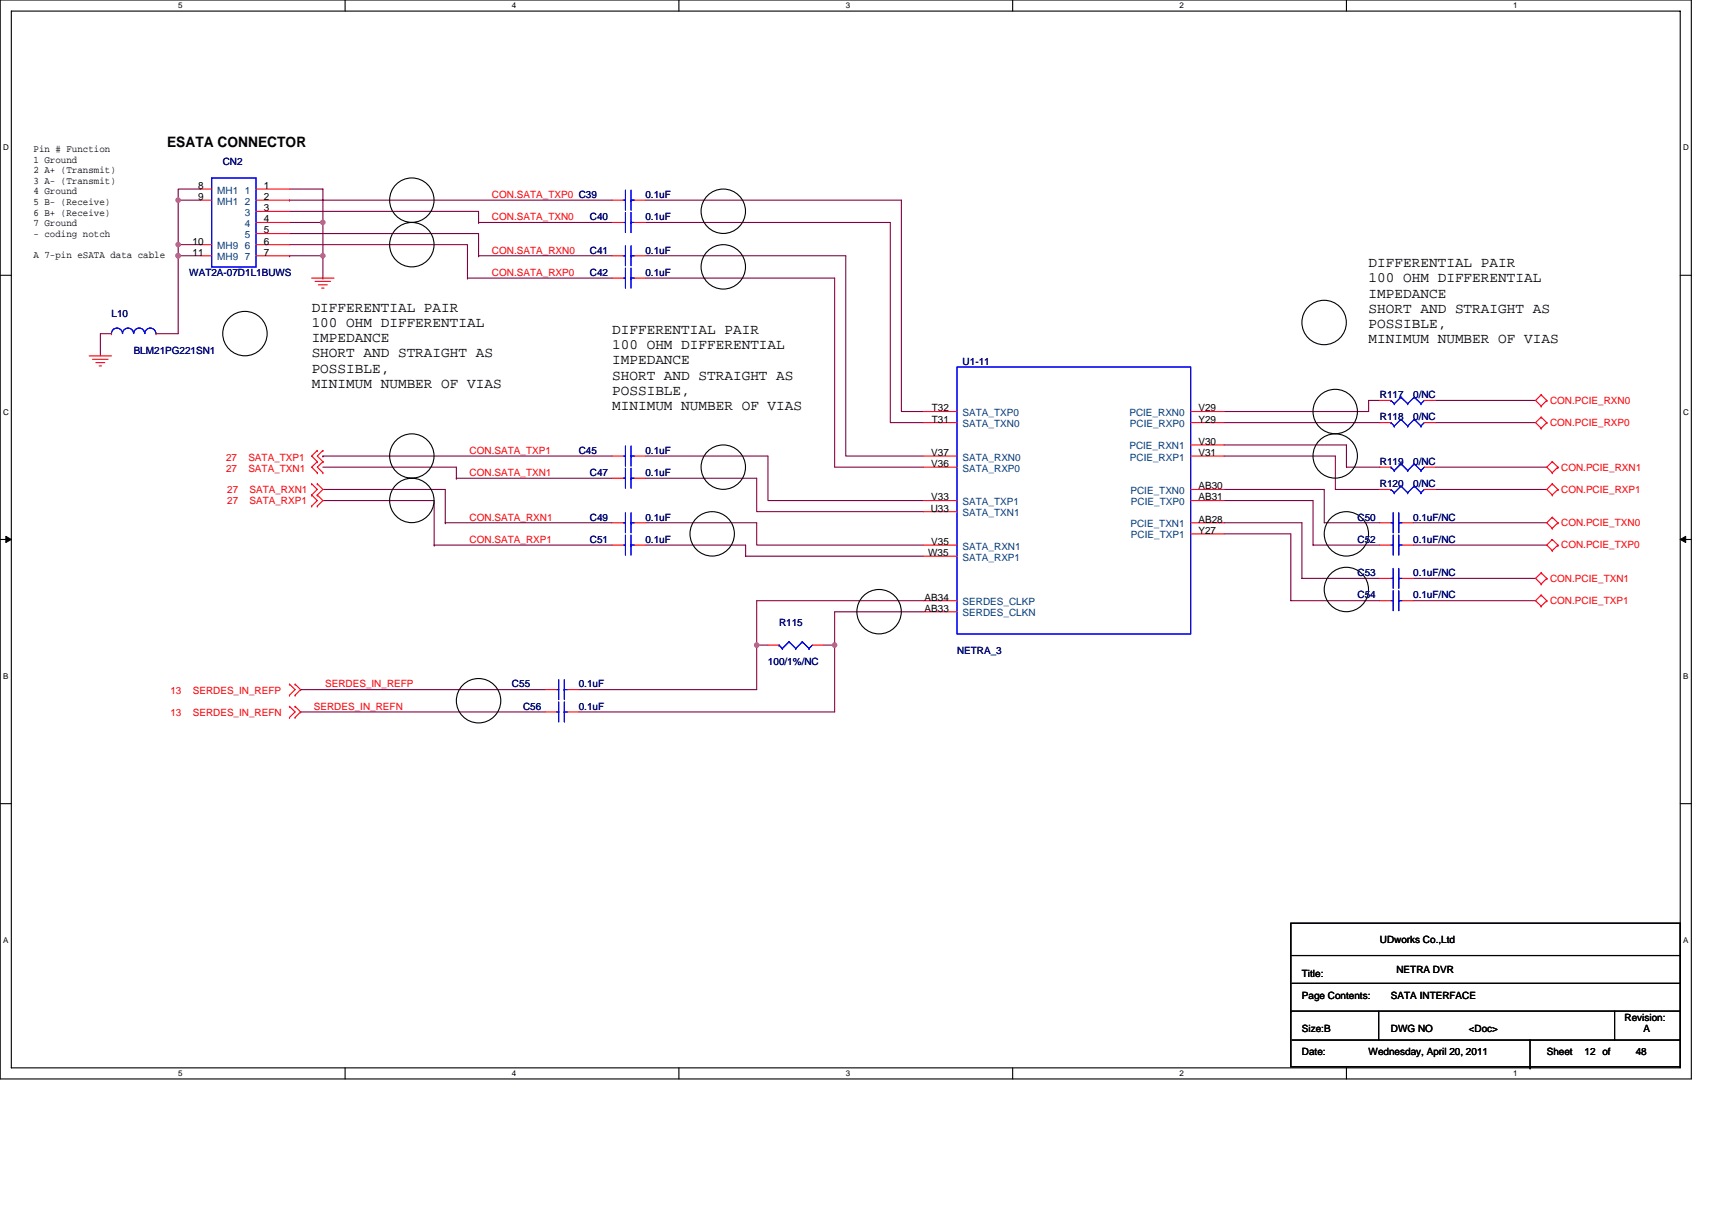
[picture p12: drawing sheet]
<svg xmlns="http://www.w3.org/2000/svg" width="297mm" height="210mm" viewBox="0 0 297 210" stroke-linecap="round" stroke-linejoin="round" font-family="sans-serif">
<path d="M0 0h293.5v187.2h-293.5zM2 1.9h289.5v183.4h-289.5z" fill="none" stroke="#000" stroke-width=".19"/>
<g fill="#fff">
<path d="M30.9 .2h.8v1.6h-.8z"/>
<path d="M30.9 185.5h.8v1.6h-.8z"/>
</g>
<path d="M59.9 0v1.9M59.9 185.3v1.9" fill="none" stroke="#000" stroke-width=".19"/>
<g fill="#fff">
<path d="M88.8 .2h.8v1.6h-.8z"/>
<path d="M88.8 185.5h.8v1.6h-.8z"/>
</g>
<path d="M117.8 0v1.9M117.8 185.3v1.9" fill="none" stroke="#000" stroke-width=".19"/>
<g fill="#fff">
<path d="M146.7 .2h.8v1.6h-.8z"/>
<path d="M146.7 185.5h.8v1.6h-.8z"/>
</g>
<path d="M175.7 0v1.9M175.7 185.3v1.9" fill="none" stroke="#000" stroke-width=".19"/>
<g fill="#fff">
<path d="M204.7 .2h.7v1.6h-.7z"/>
<path d="M204.7 185.5h.7v1.6h-.7z"/>
</g>
<path d="M233.6 0v1.9M233.6 185.3v1.9" fill="none" stroke="#000" stroke-width=".19"/>
<g fill="#fff">
<path d="M262.6 .2h.7v1.6h-.7z"/>
<path d="M262.6 185.5h.7v1.6h-.7z"/>
<path d="M.5 24.8h1v1.6h-1z"/>
<path d="M292 24.8h1v1.6h-1z"/>
<path d="M.5 70.7h1v1.5h-1z"/>
<path d="M292 70.7h1v1.5h-1z"/>
</g>
<path d="M0 47.8h2M291.5 47.8h2" fill="none" stroke="#000" stroke-width=".19"/>
<g fill="#fff">
<path d="M.5 116.5h.9v1.6h-.9z"/>
<path d="M292 116.5h.9v1.6h-.9z"/>
</g>
<path d="M0 93.6h2M291.5 93.6h2" fill="none" stroke="#000" stroke-width=".19"/>
<path d="M1 93.1l1 .5-1 .5zM291.5 93.6l1-.5v1z" fill="#000" stroke="#000" stroke-width=".17"/>
<g fill="#fff">
<path d="M.5 162.4h.9v1.5h-.9z"/>
<path d="M292 162.4h.9v1.5h-.9z"/>
</g>
<g fill="none" stroke="#000" stroke-width=".19">
<path d="M0 139.5h2M291.5 139.5h2M224 160.2h67.5v24.9h-67.5zM224 165.8h67.5M224 175.5h.1M224 175.5h67.5M224.2 170.6h67.3M239.2 175.5v5M280.1 175.5v5M224.2 180.5h67.3M265.5 185.3h.1M265.5 180.5v4.8"/>
<circle cx="71.5" cy="34.7" r="3.9"/>
<circle cx="125.5" cy="36.7" r="3.9"/>
<circle cx="42.5" cy="57.9" r="3.9"/>
<circle cx="71.5" cy="42.5" r="3.9"/>
<circle cx="125.5" cy="46.3" r="3.9"/>
<circle cx="229.7" cy="56" r="3.9"/>
<circle cx="71.5" cy="79.1" r="3.8"/>
<circle cx="231.7" cy="71.4" r="3.9"/>
<circle cx="231.7" cy="79.1" r="3.8"/>
<circle cx="71.5" cy="86.8" r="3.9"/>
<circle cx="123.6" cy="92.6" r="3.9"/>
<circle cx="125.5" cy="81.1" r="3.9"/>
<circle cx="233.6" cy="92.6" r="3.8"/>
<circle cx="152.5" cy="106.1" r="3.9"/>
<circle cx="233.6" cy="102.3" r="3.8"/>
<circle cx="83" cy="121.6" r="3.9"/>
</g>
<g fill="none" stroke="#800040" stroke-width=".19">
<path d="M30.9 34.7h.1M34.8 32.8h-3.9v1.9M34.8 34.7h-3.9v7.8M50.2 36.7h32.8v1.9M50.2 38.6h5.8M50.2 32.8h5.8v5.8M50.2 34.7h.1M50.2 34.7h56M56 38.6h.1M56 38.6v9.7M83 38.6h.1M83 38.6h23.2"/>
<path d="M112 38.6h42.5v34.7h5.7M112 34.7h44.4v36.7h3.8M19.3 57.9h-1.9v3.9M30.9 42.5h.1M30.9 44.4h.1M30.9 44.4h3.9M30.9 44.4v13.5h-3.8M34.8 42.5h-3.9v1.9M50.2 42.5h30.9v5.8M50.2 44.4h.1M50.2 40.5h32.8v3.9M50.2 44.4h5.8"/>
<path d="M56 48.3h.1M81.1 48.3h.1M81.1 48.3h25.1M83 44.4h.1M83 44.4h23.2M112 48.3h32.8v32.8h15.4M112 44.4h34.7v34.7h13.5M56 79.1h.1M56 79.1h50.2M112 79.1h21.2v7.8h27M212.4 73.3h27M212.4 77.2h21.2v3.9h5.8"/>
<path d="M212.4 79.1h19.3v5.8h7.7M239.4 69.5h-1.9v1.9h-25.1M249.1 69.5h17.3M249.1 73.3h17.3M56 84.9h21.3v5.8M56 86.9h19.3v7.7M56 81.1h23.2v1.9M75.3 94.6h.1M75.3 94.6h30.9M77.3 90.7h.1M77.3 90.7h28.9M79.2 83h.1"/>
<path d="M79.2 83h27M112 83h19.3v5.8h28.9M112 94.6h17.4v1.9h30.8M112 90.7h19.3v3.9h28.9M212.4 84.9h17.4v5.8h9.6M212.4 86.9h15.4v7.7h11.6M212.4 90.7h13.5v9.7h13.5M212.4 92.6h11.6v11.6h15.4M245.2 90.7h23.2M245.2 94.6h23.2M249.1 81.1h19.3M249.1 84.9h19.3"/>
<path d="M52.2 119.7h.1M52.2 119.7h42.4M131.3 112h1.9M131.3 112v7.7h-30.9M131.3 112h.1M142.9 112h1.9M144.8 112h.1M144.8 112v11.5h-44.4M160.2 104.2h-28.9v7.8M160.2 106.2h-15.4v5.8M245.2 100.4h21.2M245.2 104.2h21.2"/>
<path d="M52.2 123.5h.1M52.2 123.5h42.4"/>
</g>
<g fill="#f0f" stroke="#f0f" stroke-width=".19">
<circle cx="56" cy="44.4" r=".38"/>
<circle cx="56" cy="38.6" r=".38"/>
<circle cx="144.8" cy="111.9" r=".38"/>
<circle cx="131.3" cy="111.9" r=".38"/>
<circle cx="30.9" cy="34.7" r=".38"/>
<circle cx="30.9" cy="42.4" r=".38"/>
<circle cx="30.9" cy="44.4" r=".38"/>
</g>
<g fill="none" stroke="#f00" stroke-width=".19">
<path d="M34.8 32.8h1.9M34.8 34.7h1.9M44.4 32.8h5.8M44.4 34.7h5.8M44.4 36.7h5.8M44.4 38.6h5.8M106.2 34.7h1.9M106.2 38.6h1.9M110.1 34.7h1.9M110.1 38.6h1.9M19.3 57.9h.1M27.1 57.9h.1"/>
<path d="M34.8 44.4h1.9M34.8 42.5h1.9M44.4 44.4h5.8M44.4 40.5h5.8M44.4 42.5h5.8M54.1 48.3h3.9M54.7 48.8h2.7M55.2 49.4h1.6M55.8 50h.4M106.2 44.4h1.9M106.2 48.3h1.9M110.1 44.4h1.9"/>
<path d="M110.1 48.3h1.9M15.5 61.8h3.8M16.1 62.4h2.7M16.6 62.9h1.6M17.2 63.5h.4M55.1 78.2h.1M55.1 78.2l-1 .9 1 1M56 78.2h.1M56 78.2l-.9 .9 .9 1M106.2 79.1h1.9M110.1 79.1h1.9M160.2 73.3h5.8"/>
<path d="M160.2 71.4h5.8M160.2 79.1h5.8M206.6 73.3h5.8M206.6 71.4h5.8M206.6 77.2h5.8M206.6 79.1h5.8M239.4 73.3h1.9M239.4 69.5h1.9M247.1 73.3h2M247.1 69.5h2M267.4 68.5h.1M267.4 70.5h.1"/>
<path d="M267.4 72.4h.1M267.4 74.3h.1M267.4 68.5l-1 1 1 1M267.4 68.5l1 1M267.4 72.4l-1 .9 1 1M267.4 72.4l1 .9M268.4 69.5h.1M268.4 73.3h.1M268.4 69.5l-1 1M268.4 73.3l-1 1M54.1 87.8h.1M54.1 85.9h.1"/>
<path d="M54.1 84h.1M54.1 85.9l1 1-1 .9M54.1 84l1 .9-1 1M55.1 85.9h.1M55.1 87.8h.1M55.1 84h.1M55.1 80.1h.1M55.1 82h.1M55.1 85.9l.9 1-.9 .9M55.1 84l.9 .9-.9 1M55.1 80.1l-1 1 1 .9M56 80.1h.1"/>
<path d="M56 82h.1M56 80.1l-.9 1 .9 .9M106.2 94.6h1.9M106.2 90.7h1.9M106.2 83h1.9M110.1 94.6h1.9M110.1 90.7h1.9M110.1 83h1.9M160.2 94.6h5.8M160.2 81.1h5.8M160.2 86.9h5.8M160.2 96.5h5.8"/>
<path d="M160.2 88.8h5.8M206.6 84.9h5.8M206.6 90.7h5.8M206.6 86.9h5.8M206.6 92.6h5.8M239.4 94.6h1.9M239.4 81.1h1.9M239.4 84.9h1.9M239.4 90.7h1.9M243.3 94.6h1.9M243.3 90.7h1.9M247.1 81.1h2"/>
<path d="M247.1 84.9h2M267.4 99.4h.1M267.4 99.4l-1 1 1 .9M267.4 99.4l1 1M269.3 80.1h.1M269.3 82h.1M269.3 84h.1M269.3 85.9h.1M269.3 89.8h.1M269.3 91.7h.1M269.3 93.6h.1M269.3 95.5h.1"/>
<path d="M269.3 80.1l-.9 1 .9 .9M269.3 80.1l1 1M269.3 84l-.9 .9 .9 1M269.3 84l1 .9M269.3 89.8l-.9 .9 .9 1M269.3 89.8l1 .9M269.3 93.6l-.9 1 .9 .9M269.3 93.6l1 1M270.3 81.1h.1M270.3 84.9h.1M270.3 90.7h.1M270.3 94.6h.1"/>
<path d="M270.3 81.1l-1 .9M270.3 84.9l-1 1M270.3 90.7l-1 1M270.3 94.6l-1 .9M50.2 118.7h.1M50.2 118.7l1 1-1 .9M51.2 118.7h.1M51.2 118.7l1 1-1 .9M94.6 119.7h2M98.5 119.7h1.9M133.2 112h2M140.9 112h2"/>
<path d="M160.2 106.2h5.8M160.2 104.2h5.8M239.4 104.2h1.9M239.4 100.4h1.9M243.3 104.2h1.9M243.3 100.4h1.9M267.4 101.3h.1M267.4 103.3h.1M267.4 105.2h.1M267.4 103.3l-1 .9 1 1M267.4 103.3l1 .9M268.4 100.4h.1"/>
<path d="M268.4 104.2h.1M268.4 100.4l-1 .9M268.4 104.2l-1 1M50.2 120.6h.1M50.2 122.6h.1M50.2 124.5h.1M50.2 122.6l1 .9-1 1M51.2 120.6h.1M51.2 122.6h.1M51.2 124.5h.1M51.2 122.6l1 .9-1 1M94.6 123.5h2"/>
<path d="M98.5 123.5h1.9"/>
</g>
<g fill="none" stroke="#00f" stroke-width=".19">
<path d="M36.7 30.9h7.7v15.4h-7.7zM108.1 34.7h.4M108.1 38.6h.4M108.5 33v3.5M108.5 36.9v3.4M109.5 33v3.5M109.5 34.7h.1M109.5 36.9v3.4M109.5 38.6h.1M109.5 34.7h.6M109.5 38.6h.6M19.3 57.9a.96 .96 0 0 1 1-1 .96 .96 0 0 1 1 1 .95 .95 0 0 1 .9-1 .95 .95 0 0 1 1 1"/>
<path d="M23.2 57.9a.96 .96 0 0 1 1-1 .96 .96 0 0 1 .9 1 .96 .96 0 0 1 1-1 .96 .96 0 0 1 .9 1M108.1 44.4h.4M108.1 48.3h.4M108.5 42.7v3.4M108.5 46.5v3.5M109.5 42.7v3.4M109.5 44.4h.1M109.5 46.5v3.5M109.5 48.3h.1M109.5 44.4h.6M109.5 48.3h.6M108.1 79.1h.4"/>
<path d="M108.5 77.4v3.5M109.5 77.4v3.5M109.5 79.1h.1M109.5 79.1h.6M166 63.7h40.6v46.3h-40.6zM241.3 73.3h.1M241.3 69.5h.1M241.3 73.3l.6 .6M241.3 69.5l.6 .6M241.9 73.9h.1M241.9 70.1h.1M243.1 72.8h.1"/>
<path d="M243.1 68.9h.1M243.1 72.8l1.1 1.1M243.1 72.8l-1.2 1.1M243.1 68.9l1.1 1.2M243.1 68.9l-1.2 1.2M244.2 73.9h.1M244.2 70.1h.1M245.4 72.8h.1M245.4 68.9h.1M245.4 72.8l1.1 1.1M245.4 72.8l-1.2 1.1M245.4 68.9l1.1 1.2"/>
<path d="M245.4 68.9l-1.2 1.2M246.5 73.9h.1M246.5 70.1h.1M247.1 73.3l-.6 .6M247.1 69.5l-.6 .6M108.1 94.6h.4M108.1 90.7h.4M108.1 83h.4M108.5 92.9v3.4M108.5 89v3.5M108.5 81.3v3.4M109.5 92.9v3.4"/>
<path d="M109.5 94.6h.1M109.5 89v3.5M109.5 90.7h.1M109.5 81.3v3.4M109.5 83h.1M109.5 94.6h.6M109.5 90.7h.6M109.5 83h.6M241.3 81.1h.1M241.3 84.9h.1M241.3 94.6h.4M241.3 90.7h.4"/>
<path d="M241.3 81.1l.6 .6M241.3 84.9l.6 .6M241.7 92.9v3.4M241.7 89v3.5M241.7 98.6v3.5M241.9 81.7h.1M241.9 85.5h.1M242.7 92.9v3.4M242.7 94.6h.1M242.7 89v3.5M242.7 90.7h.1M242.7 98.6v3.5"/>
<path d="M242.7 94.6h.6M242.7 90.7h.6M243.1 80.5h.1M243.1 84.3h.1M243.1 80.5l1.1 1.2M243.1 80.5l-1.2 1.2M243.1 84.3l1.1 1.2M243.1 84.3l-1.2 1.2M244.2 81.7h.1M244.2 85.5h.1M245.4 80.5h.1M245.4 84.3h.1"/>
<path d="M245.4 80.5l1.1 1.2M245.4 80.5l-1.2 1.2M245.4 84.3l1.1 1.2M245.4 84.3l-1.2 1.2M246.5 81.7h.1M246.5 85.5h.1M247.1 81.1l-.6 .6M247.1 84.9l-.6 .6M96.6 119.7h.3M96.9 117.9v3.5M97.9 117.9v3.5M97.9 119.7h.1"/>
<path d="M97.9 119.7h.6M135.2 112h.1M135.2 112l.5 .5M135.7 112.5h.1M136.9 111.4h.1M136.9 111.4l1.2 1.1M136.9 111.4l-1.2 1.1M138.1 112.5h.1M139.2 111.4h.1M139.2 111.4l1.2 1.1M139.2 111.4l-1.1 1.1M140.4 112.5h.1"/>
<path d="M140.9 112l-.5 .5M241.3 104.2h.4M241.3 100.4h.4M241.7 102.5v3.5M242.7 102.5v3.5M242.7 104.2h.1M242.7 100.4h.1M242.7 104.2h.6M242.7 100.4h.6M96.6 123.5h.3M96.9 121.8v3.5M97.9 121.8v3.5"/>
<path d="M97.9 123.5h.1M97.9 123.5h.6"/>
</g>
<g font-size="2.5">
<text x="29" y="25.5">ESATA CONNECTOR</text>
<text x="237.5" y="46.4">DIFFERENTIAL PAIR</text>
<text x="237.5" y="49">100 OHM DIFFERENTIAL</text>
<text x="237.5" y="51.6">IMPEDANCE</text>
<text x="54.1" y="54.1">DIFFERENTIAL PAIR</text>
<text x="54.1" y="56.7">100 OHM DIFFERENTIAL</text>
<text x="54.1" y="59.4">IMPEDANCE</text>
<text x="106.2" y="58">DIFFERENTIAL PAIR</text>
<text x="237.5" y="54.3">SHORT AND STRAIGHT AS</text>
<text x="237.5" y="56.9">POSSIBLE,</text>
<text x="237.5" y="59.6">MINIMUM NUMBER OF VIAS</text>
<text x="54.1" y="62">SHORT AND STRAIGHT AS</text>
<text x="54.1" y="64.7">POSSIBLE,</text>
<text x="106.2" y="60.6">100 OHM DIFFERENTIAL</text>
<text x="106.2" y="63.2">IMPEDANCE</text>
<text x="106.2" y="65.9">SHORT AND STRAIGHT AS</text>
<text x="54.1" y="67.3">MINIMUM NUMBER OF VIAS</text>
<text x="106.2" y="68.5">POSSIBLE,</text>
<text x="106.2" y="71.2">MINIMUM NUMBER OF VIAS</text>
</g>
<g font-size="1.7">
<text x="5.8" y="26.4">Pin # Function</text>
<text x="5.8" y="28.2">1 Ground</text>
<text x="5.8" y="30.1">2 A+ (Transmit)</text>
<text x="5.8" y="31.9">3 A- (Transmit)</text>
<text x="5.8" y="33.7">4 Ground</text>
<text x="5.8" y="35.6">5 B- (Receive)</text>
<text x="34.4" y="32.8">8</text>
<text x="34.4" y="34.7">9</text>
<text x="45.8" y="32.8">1</text>
<text x="45.8" y="34.7">2</text>
<text x="5.8" y="37.4">6 B+ (Receive)</text>
<text x="5.8" y="39.3">7 Ground</text>
<text x="5.8" y="41.1">- coding notch</text>
<text x="45.8" y="36.7">3</text>
<text x="45.8" y="38.6">4</text>
<text x="45.8" y="40.5">5</text>
<text x="5.8" y="44.8">A 7-pin eSATA data cable</text>
<text x="33.4" y="44.4">11</text>
<text x="33.4" y="42.4">10</text>
<text x="45.8" y="42.4">6</text>
<text x="45.8" y="44.4">7</text>
<text x="161.7" y="71.4">T32</text>
<text x="207.9" y="71.4">V29</text>
<text x="161.7" y="73.3">T31</text>
<text x="207.9" y="77.2">V30</text>
<text x="207.9" y="73.3">Y29</text>
<text x="161.6" y="79.1">V37</text>
<text x="161.6" y="81">V36</text>
<text x="207.9" y="79.1">V31</text>
<text x="161.5" y="88.8">U33</text>
<text x="161.6" y="86.8">V33</text>
<text x="207.9" y="86.8">AB31</text>
<text x="207.9" y="84.9">AB30</text>
<text x="161.6" y="94.6">V35</text>
<text x="207.9" y="92.6">Y27</text>
<text x="207.9" y="90.7">AB28</text>
<text x="161" y="96.5">W35</text>
<text x="160.4" y="106.2">AB33</text>
<text x="160.4" y="104.2">AB34</text>
<text x="239.4" y="163.7">UDworks Co.,Ltd</text>
<text x="225.9" y="169.5">Title:</text>
<text x="225.9" y="173.4">Page Contents:</text>
<text x="241.3" y="173.4">SATA INTERFACE</text>
<text x="242.3" y="168.9">NETRA DVR</text>
<text x="225.9" y="179.1">Size:B</text>
<text x="241.3" y="179.1">DWG NO</text>
<text x="254.8" y="179.1">&lt;Doc&gt;</text>
<text x="281.9" y="177.2">Revision:</text>
<text x="285.2" y="179.1">A</text>
<text x="225.9" y="183">Date:</text>
<text x="237.5" y="183">Wednesday, April 20, 2011</text>
<text x="268.4" y="183">Sheet</text>
<text x="274.9" y="183">12 of</text>
<text x="283.8" y="183">48</text>
</g>
<g font-size="1.7" fill="#000080">
<text x="38.6" y="28.6">CN2</text>
<text x="112" y="34.4">0.1uF</text>
<text x="102.3" y="38.2">C40</text>
<text x="112" y="38.2">0.1uF</text>
<text x="32.8" y="47.9">WAT2A-07D1L1BUWS</text>
<text x="102.3" y="44">C41</text>
<text x="102.3" y="47.9">C42</text>
<text x="112" y="44">0.1uF</text>
<text x="112" y="47.9">0.1uF</text>
<text x="19.3" y="55">L10</text>
<text x="23.2" y="61.4">BLM21PG221SN1</text>
<text x="167" y="63.3">U1-11</text>
<text x="239.4" y="69.1">R117</text>
<text x="245.2" y="69.1">0/NC</text>
<text x="239.4" y="73">R118</text>
<text x="245.2" y="73">0/NC</text>
<text x="100.4" y="78.8">C45</text>
<text x="102.3" y="82.6">C47</text>
<text x="112" y="78.8">0.1uF</text>
<text x="112" y="82.6">0.1uF</text>
<text x="239.4" y="80.7">R119</text>
<text x="245.2" y="80.7">0/NC</text>
<text x="239.4" y="84.5">R120</text>
<text x="245.2" y="84.5">0/NC</text>
<text x="102.3" y="94.2">C51</text>
<text x="102.3" y="90.3">C49</text>
<text x="112" y="94.2">0.1uF</text>
<text x="112" y="90.3">0.1uF</text>
<text x="235.5" y="94.2">C52</text>
<text x="235.5" y="90.3">C50</text>
<text x="245.2" y="94.2">0.1uF/NC</text>
<text x="245.2" y="90.3">0.1uF/NC</text>
<text x="235.5" y="100">C53</text>
<text x="245.2" y="100">0.1uF/NC</text>
<text x="235.5" y="103.8">C54</text>
<text x="245.2" y="103.8">0.1uF/NC</text>
<text x="135.2" y="108.7">R115</text>
<text x="166" y="113.5">NETRA_3</text>
<text x="88.8" y="119.3">C55</text>
<text x="100.4" y="119.3">0.1uF</text>
<text x="133.2" y="115.4">100/1%/NC</text>
<text x="90.8" y="123.1">C56</text>
<text x="100.4" y="123.1">0.1uF</text>
</g>
<g font-size="1.7" fill="#004080">
<text x="37.7" y="33.6">MH1</text>
<text x="37.7" y="35.5">MH1</text>
<text x="42.5" y="33.6">1</text>
<text x="42.5" y="35.5">2</text>
<text x="42.5" y="37.5">3</text>
<text x="42.5" y="39.4">4</text>
<text x="42.5" y="41.3">5</text>
<text x="37.7" y="45.2">MH9</text>
<text x="37.7" y="43.2">MH9</text>
<text x="42.5" y="43.2">6</text>
<text x="42.5" y="45.2">7</text>
<text x="167" y="74.1">SATA_TXN0</text>
<text x="167" y="72.2">SATA_TXP0</text>
<text x="196" y="72.2">PCIE_RXN0</text>
<text x="196" y="78">PCIE_RXN1</text>
<text x="196" y="74.1">PCIE_RXP0</text>
<text x="167" y="79.9">SATA_RXN0</text>
<text x="167" y="81.9">SATA_RXP0</text>
<text x="196" y="79.9">PCIE_RXP1</text>
<text x="167" y="89.6">SATA_TXN1</text>
<text x="167" y="87.7">SATA_TXP1</text>
<text x="196.1" y="85.7">PCIE_TXN0</text>
<text x="196.2" y="87.7">PCIE_TXP0</text>
<text x="167" y="95.4">SATA_RXN1</text>
<text x="196.1" y="91.5">PCIE_TXN1</text>
<text x="196.2" y="93.4">PCIE_TXP1</text>
<text x="167" y="97.3">SATA_RXP1</text>
<text x="167" y="107">SERDES_CLKN</text>
<text x="167" y="105">SERDES_CLKP</text>
</g>
<g font-size="1.7" fill="#f00">
<text x="85.4" y="34.4">CON.SATA_TXP0 C39</text>
<text x="85.4" y="38.2">CON.SATA_TXN0</text>
<text x="85.4" y="47.9">CON.SATA_RXP0</text>
<text x="85.4" y="44">CON.SATA_RXN0</text>
<text x="268.9" y="70.1">CON.PCIE_RXN0</text>
<text x="268.9" y="73.9">CON.PCIE_RXP0</text>
<text x="39.2" y="79.9">27</text>
<text x="39.2" y="81.9">27</text>
<text x="43.1" y="79.9">SATA_TXP1</text>
<text x="43.1" y="81.9">SATA_TXN1</text>
<text x="81.5" y="78.8">CON.SATA_TXP1</text>
<text x="81.5" y="82.6">CON.SATA_TXN1</text>
<text x="270.9" y="81.7">CON.PCIE_RXN1</text>
<text x="39.4" y="87.4">27</text>
<text x="39.4" y="85.5">27</text>
<text x="43.3" y="87.4">SATA_RXP1</text>
<text x="43.3" y="85.5">SATA_RXN1</text>
<text x="270.9" y="85.5">CON.PCIE_RXP1</text>
<text x="81.5" y="90.3">CON.SATA_RXN1</text>
<text x="81.5" y="94.2">CON.SATA_RXP1</text>
<text x="270.9" y="91.3">CON.PCIE_TXN0</text>
<text x="270.9" y="95.2">CON.PCIE_TXP0</text>
<text x="268.9" y="101">CON.PCIE_TXN1</text>
<text x="268.9" y="104.8">CON.PCIE_TXP1</text>
<text x="56.4" y="119.3">SERDES_IN_REFP</text>
<text x="29.6" y="120.5">13</text>
<text x="29.6" y="124.3">13</text>
<text x="33.4" y="120.5">SERDES_IN_REFP</text>
<text x="33.4" y="124.3">SERDES_IN_REFN</text>
<text x="54.5" y="123.2">SERDES_IN_REFN</text>
</g>
<g font-size="1.4">
<text x="30.9" y="1.5">5</text>
<text x="88.8" y="1.5">4</text>
<text x="146.7" y="1.5">3</text>
<text x="204.7" y="1.5">2</text>
<text x="262.6" y="1.5">1</text>
<text x=".5" y="26.1">D</text>
<text x="292" y="26.1">D</text>
<text x=".5" y="71.9">C</text>
<text x="292" y="71.9">C</text>
<text x=".5" y="117.8">B</text>
<text x="292" y="117.8">B</text>
<text x=".5" y="163.6">A</text>
<text x="292" y="163.6">A</text>
<text x="30.9" y="186.8">5</text>
<text x="88.8" y="186.8">4</text>
<text x="146.7" y="186.8">3</text>
<text x="204.7" y="186.8">2</text>
<text x="262.6" y="186.8">1</text>
</g>
</svg>
